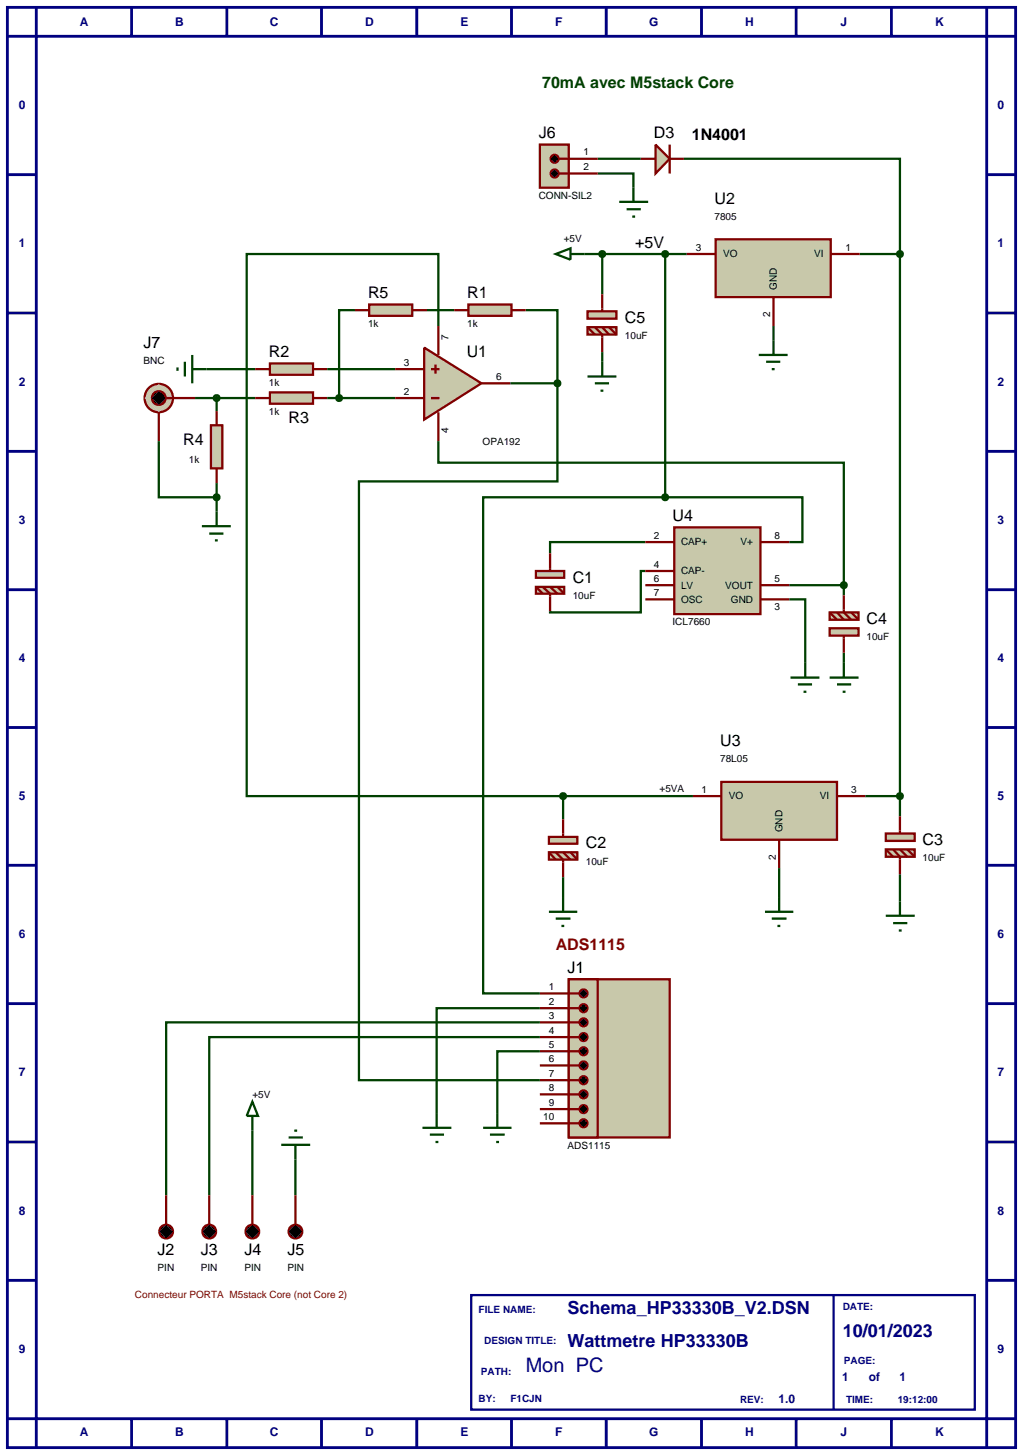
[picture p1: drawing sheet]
<svg xmlns="http://www.w3.org/2000/svg" width="180mm" height="257mm" viewBox="0 0 180 257" stroke-linecap="round" stroke-linejoin="round" font-family="sans-serif">
<g fill="none" stroke="#000080" stroke-width=".5">
<path d="M1.3 1.3h177.8v254h-177.8zM6.4 6.4h167.6v243.8h-167.6zM6.4 1.3v5.1h-5.1M23.2 1.3v5.1M40 1.3v5.1M56.7 1.3v5.1M73.5 1.3v5.1M90.2 1.3v5.1M106.9 1.3v5.1M123.7 1.3v5.1M140.4 1.3v5.1M157.2 1.3v5.1"/>
<path d="M174 1.3v5.1h5.1M1.3 30.8h5.1M174 30.8h5.1M1.3 55.2h5.1M174 55.2h5.1M1.3 79.6h5.1M174 79.6h5.1M1.3 104h5.1M174 104h5.1M1.3 128.3h5.1M174 128.3h5.1M1.3 152.6h5.1"/>
<path d="M174 152.6h5.1M1.3 177h5.1M174 177h5.1M1.3 201.4h5.1M174 201.4h5.1M1.3 225.8h5.1M174 225.8h5.1M1.3 250.2h5.1v5.1M23.2 250.2v5.1M40 250.2v5.1M56.7 250.2v5.1M73.5 250.2v5.1"/>
<path d="M90.2 250.2v5.1M106.9 250.2v5.1M123.7 250.2v5.1M140.4 250.2v5.1M157.2 250.2v5.1M179.1 250.2h-5.1v5.1"/>
</g>
<path d="M83.1 228.4h88.8v20.2h-88.8z" fill="#fff" stroke="#000080" stroke-width=".4"/>
<path d="M147 228.4v20.2" fill="none" stroke="#000080" stroke-width=".4"/>
<g fill="none" stroke="#004000" stroke-width=".4">
<path d="M105.4 30.6h6.3v2.5M105.4 28h7.6M120.6 28h38.1v16.8M62.6 54.7h-2.8v15.5M75.3 54.7h4.8M77.3 57.5v-12.7h-33.8v95.6h55.8M92.7 54.7h5.6v12.9M103.1 44.8h18M106.2 44.8v7.1M117.3 44.8v42.9M136.4 57.5v2.5M151.6 44.8h7.1"/>
<path d="M158.7 44.8v99.2M28 77.8v9.9h10.2M34.4 70.2h10.6M36.4 65.1h8.6M38.2 70.2v2.3M57.7 65.1h12M57.7 70.2h12M77.3 77.8v3.8h71.5v21.6M90 67.6h8.3M98.3 67.6v17.3h-35v105.6h31.9M106.2 62.1v1.7M35.6 92.8h5.1"/>
<path d="M36.9 94.1h2.5M37.9 95.3h.5M38.2 85.2v7.6M113.8 95.6h-16.8v2M117.3 87.7h24.2v7.9h-2.3M117.3 87.7h-32.1v87.5h10M113.8 100.7h-.8v7.3h-16v-.2M139.2 105.7h2.8v11.2M139.2 103.2h9.6M148.8 103.2v1.8M148.8 115.1v1.8M99.3 140.4v4.1"/>
<path d="M99.3 154.7v6.1M99.3 140.4h22.9M137.4 153.1v7.7M152.6 140.4h6.1M158.7 154.2v4.8M95.2 177.8h-18.2v18.5M96.8 160.8h5M98 162h2.6M99 163.3h.5M134.9 160.8h5M136.1 162h2.6M137.1 163.3h.5"/>
<path d="M44.5 199.4v11.4M95.2 185.4h-7.5v10.9M95.2 180.3h-65.9v30.5M95.2 182.9h-58.3v27.9M52.1 204.5v6.3"/>
</g>
<path d="M115.6 25.5l2.5 2.5-2.5 2.6z" fill="#c8c8aa" stroke="#800000" stroke-width=".4"/>
<path d="M113 28h2.6M118.1 25.5v5.1M118.1 28h2.5" fill="none" stroke="#800000" stroke-width=".4"/>
<path d="M31.3 64.8v.6M32.6 63.8v2.6M33.9 65.1h2.5M33.9 62.6v5M51.9 199.4h.5M49.6 201.9h5.1M50.9 200.6h2.5M52.1 201.9v2.6" fill="none" stroke="#004000" stroke-width=".4"/>
<path d="M118.9 93h15.2v15.3h-15.2z" fill="#c8c8aa" stroke="#800000" stroke-width=".4"/>
<path d="M113.8 95.6h5.1M134.1 95.6h5.1M113.8 100.7h5.1M113.8 105.7h5.1M113.8 103.2h5.1M134.1 105.7h5.1M134.1 103.2h5.1" fill="none" stroke="#800000" stroke-width=".4"/>
<g fill="#c8c8aa" stroke="#800000" stroke-width=".4">
<path d="M146.3 110.8h5.1v1.3h-5.1z"/>
<path d="M146.3 108h5.1v1.3h-5.1z"/>
</g>
<path d="M146.3 108l1.3 1.3M147.6 108l1.2 1.3M148.8 105v3l1.3 1.3M148.8 112.1v3M150.1 108l1.3 1.3" fill="none" stroke="#800000" stroke-width=".4"/>
<path d="M139.4 119.5h5.1M142 116.9v2.6M146.3 119.5h5.1M148.8 116.9v2.6M140.7 120.7h2.5M141.7 122h.5M147.6 120.7h2.5M148.6 122h.5" fill="none" stroke="#004000" stroke-width=".4"/>
<path d="M148.4 102.9l.4-.2-.5 .5zM148.8 102.7l.3 .1 .2 .4zM148.8 103.7l.5-.5-.1 .3zM148.3 103.2l.5 .5-.4-.2z" fill="#004000" stroke="#004000" stroke-width=".4"/>
<path d="M148.3 103.2l.5-.5 .5 .5-.5 .5z" fill="#004000"/>
<g fill="#c8c8aa" stroke="#800000" stroke-width=".4">
<path d="M94.5 100.7h5v1.2h-5z"/>
<path d="M94.5 103.5h5v1.2h-5z"/>
</g>
<path d="M97 97.6v3.1M94.5 103.5l1.2 1.2M95.7 103.5l1.3 1.2v3.1M97 103.5l1.3 1.2M98.3 103.5l1.2 1.2" fill="none" stroke="#800000" stroke-width=".4"/>
<path d="M74.8 61.3l10.1 6.3-10.1 6.4z" fill="#c8c8aa" stroke="#800000" stroke-width=".4"/>
<path d="M77.3 57.5v5.1M69.7 70.2h5.1M69.7 65.1h5.1M76 70.2h1.5M76 65.1h1.5M76.8 64.3v1.6M77.3 72.7v5.1M84.9 67.6h5.1" fill="none" stroke="#800000" stroke-width=".4"/>
<g fill="#c8c8aa" stroke="#800000" stroke-width=".4">
<path d="M96.8 147.6h5v1.2h-5z"/>
<path d="M96.8 150.3h5v1.3h-5z"/>
</g>
<path d="M96.8 150.3l1.2 1.3M98 150.3l1.3 1.3v3.1M99.3 144.5v3.1M99.3 150.3l1.3 1.3M100.6 150.3l1.2 1.3" fill="none" stroke="#800000" stroke-width=".4"/>
<g fill="#c8c8aa" stroke="#800000" stroke-width=".4">
<path d="M103.6 54.9h5.1v1.3h-5.1z"/>
<path d="M103.6 57.7h5.1v1.3h-5.1z"/>
</g>
<path d="M103.6 57.7l1.3 1.3M104.9 57.7l1.3 1.3v3.1M106.2 51.9v3M106.2 57.7l1.2 1.3M107.4 57.7l1.3 1.3" fill="none" stroke="#800000" stroke-width=".4"/>
<path d="M103.6 66.4h5.1M104.9 67.6h2.5M105.9 68.9h.5M106.2 63.8v2.6M158.7 159v2.5M156.2 161.5h5.1M157.5 162.8h2.5M158.5 164.1h.5" fill="none" stroke="#004000" stroke-width=".4"/>
<g fill="#c8c8aa" stroke="#800000" stroke-width=".4">
<path d="M156.2 147h5.1v1.3h-5.1z"/>
<path d="M156.2 149.8h5.1v1.3h-5.1z"/>
</g>
<path d="M156.2 149.8l1.3 1.3M157.5 149.8l1.2 1.3v3.1M158.7 144v3M158.7 149.8l1.3 1.3M160 149.8l1.3 1.3" fill="none" stroke="#800000" stroke-width=".4"/>
<g fill="#c8c8aa" stroke="#800000" stroke-width=".4">
<path d="M100.3 172.7h17.8v27.9h-17.8z"/>
<path d="M100.3 172.7h5.1v27.9h-5.1z"/>
</g>
<g fill="none" stroke="#800000" stroke-width=".4">
<path d="M95.2 175.2h6.9M95.2 177.8h6.9M95.2 180.3h6.9M95.2 182.9h6.9M95.2 185.4h6.9M95.2 187.9h6.9M95.2 190.5h6.9M95.2 193h6.9M95.2 195.6h6.9M95.2 198.1h6.9M29.3 210.8v5.1M36.9 210.8v5.1"/>
<path d="M44.5 210.8v5.1M52.1 210.8v5.1"/>
</g>
<g fill="#000" stroke="#800000" stroke-width=".4">
<path d="M102.4 174.7l.5-.2-.7 .7zM102.9 174.5a.68 .68 0 0 1 .7 .7zM103.6 175.2a.68 .68 0 0 1-.7 .7zM102.2 175.2l.7 .7a.68 .68 0 0 1-.7-.7z"/>
<path d="M102.4 177.3l.5-.2-.7 .7zM102.9 177.1a.68 .68 0 0 1 .7 .7zM102.9 178.5l.7-.7a.68 .68 0 0 1-.7 .7zM102.2 177.8l.7 .7a.68 .68 0 0 1-.7-.7z"/>
<path d="M102.4 179.8l.5-.2-.7 .7zM102.9 179.6a.68 .68 0 0 1 .7 .7zM103.6 180.3a.68 .68 0 0 1-.7 .7zM102.2 180.3l.7 .7a.68 .68 0 0 1-.7-.7z"/>
<path d="M102.4 182.4l.5-.2-.7 .7zM102.9 182.2a.68 .68 0 0 1 .7 .7zM102.9 183.6l.7-.7a.68 .68 0 0 1-.7 .7zM102.2 182.9l.7 .7a.68 .68 0 0 1-.7-.7z"/>
<path d="M102.4 184.9l.5-.2-.7 .7zM102.9 184.7a.68 .68 0 0 1 .7 .7zM102.9 186.1l.7-.7a.68 .68 0 0 1-.7 .7zM102.2 185.4l.7 .7a.68 .68 0 0 1-.7-.7z"/>
<path d="M102.4 187.4l.5-.2-.7 .7zM102.9 187.2a.68 .68 0 0 1 .7 .7zM103.6 187.9a.68 .68 0 0 1-.7 .7zM102.2 187.9l.7 .7a.68 .68 0 0 1-.7-.7z"/>
<path d="M102.4 190l.5-.2-.7 .7zM102.9 189.8a.68 .68 0 0 1 .7 .7zM102.9 191.2l.7-.7a.68 .68 0 0 1-.7 .7zM102.2 190.5l.7 .7a.68 .68 0 0 1-.7-.7z"/>
<path d="M102.4 192.5l.5-.2-.7 .7zM102.9 192.3a.68 .68 0 0 1 .7 .7zM103.6 193a.68 .68 0 0 1-.7 .7zM102.2 193l.7 .7a.68 .68 0 0 1-.7-.7z"/>
<path d="M102.4 195.1l.5-.2-.7 .7zM102.9 194.9a.68 .68 0 0 1 .7 .7zM102.9 196.3l.7-.7a.68 .68 0 0 1-.7 .7zM102.2 195.6l.7 .7a.68 .68 0 0 1-.7-.7z"/>
<path d="M102.4 197.6l.5-.2-.7 .7zM102.9 197.4a.68 .68 0 0 1 .7 .7zM102.9 198.8l.7-.7a.68 .68 0 0 1-.7 .7zM102.2 198.1l.7 .7a.68 .68 0 0 1-.7-.7z"/>
<path d="M28.6 216.2l.7-.2-1.2 1.2 .1-.4zM29.3 216a1.16 1.16 0 0 1 1.2 1.2zM30.5 217.2a1.16 1.16 0 0 1-1.2 1.2zM28.1 217.2l1.2 1.2a1.16 1.16 0 0 1-1.2-1.2z"/>
<path d="M36.2 216.2l.7-.2-1.2 1.2 .1-.4zM36.9 216a1.16 1.16 0 0 1 1.2 1.2zM38.1 217.2a1.16 1.16 0 0 1-1.2 1.2zM35.7 217.2l1.2 1.2a1.16 1.16 0 0 1-1.2-1.2z"/>
<path d="M43.8 216.2l.7-.2-1.2 1.2 .1-.4zM44.5 216a1.16 1.16 0 0 1 1.2 1.2zM45.7 217.2a1.16 1.16 0 0 1-1.2 1.2zM43.3 217.2l1.2 1.2a1.16 1.16 0 0 1-1.2-1.2z"/>
<path d="M51.4 216.2l.7-.2-1.2 1.2 .1-.4zM52.1 216a1.16 1.16 0 0 1 1.2 1.2zM52.1 218.4l1.2-1.2a1.16 1.16 0 0 1-1.2 1.2zM50.9 217.2l1.2 1.2a1.16 1.16 0 0 1-1.2-1.2z"/>
</g>
<g fill="#000">
<path d="M102.2 175.2l.7-.7 .7 .7-.7 .7zM102.2 177.8l.7-.7 .7 .7-.7 .7zM102.9 179.6l.7 .7-.7 .7-.7-.7zM102.9 182.2l.7 .7-.7 .7-.7-.7zM102.2 185.4l.7-.7 .7 .7-.7 .7zM102.2 187.9l.7-.7 .7 .7-.7 .7zM102.2 190.5l.7-.7 .7 .7-.7 .7zM102.9 192.3l.7 .7-.7 .7-.7-.7zM102.9 194.9l.7 .7-.7 .7-.7-.7zM102.2 198.1l.7-.7 .7 .7-.7 .7zM29.3 216l1.2 1.2-1.2 1.2-1.2-1.2zM36.9 216l1.2 1.2-1.2 1.2-1.2-1.2z"/>
<path d="M43.3 217.2l1.2-1.2 1.2 1.2-1.2 1.2zM52.1 216l1.2 1.2-1.2 1.2-1.2-1.2z"/>
</g>
<path d="M44.5 194.3l1 2.5h-2zM44.5 196.8v2.6M74.5 198.9h5.1M77 196.3v2.6M85.2 198.9h5M87.7 196.3v2.6M75.8 200.1h2.5M76.8 201.4h.5M86.4 200.1h2.6M87.5 201.4h.5" fill="none" stroke="#004000" stroke-width=".4"/>
<path d="M95.2 25.5h5.1v7.6h-5.1z" fill="#c8c8aa" stroke="#800000" stroke-width=".4"/>
<path d="M98.5 28h6.9M98.5 30.6h6.9" fill="none" stroke="#800000" stroke-width=".4"/>
<g fill="#000" stroke="#800000" stroke-width=".4">
<path d="M97.3 27.5l.5-.2-.7 .7zM97.8 27.3a.68 .68 0 0 1 .7 .7zM97.8 28.7l.7-.7a.68 .68 0 0 1-.7 .7zM97.1 28l.7 .7a.68 .68 0 0 1-.7-.7z"/>
<path d="M97.3 30.1l.5-.2-.7 .7zM97.8 29.9a.68 .68 0 0 1 .7 .7zM97.8 31.3l.7-.7a.68 .68 0 0 1-.7 .7zM97.1 30.6l.7 .7a.68 .68 0 0 1-.7-.7z"/>
</g>
<path d="M97.8 27.3l.7 .7-.7 .7-.7-.7zM97.8 29.9l.7 .7-.7 .7-.7-.7z" fill="#000"/>
<path d="M109.2 35.6h5.1M110.5 36.9h2.5M111.5 38.2h.5M111.7 33.1v2.5" fill="none" stroke="#004000" stroke-width=".4"/>
<path d="M37.2 75h2v7.6h-2z" fill="#c8c8aa" stroke="#800000" stroke-width=".4"/>
<path d="M38.2 72.5v2.5M38.2 82.6v2.6" fill="none" stroke="#800000" stroke-width=".4"/>
<path d="M47.6 64.1h7.6v2h-7.6z" fill="#c8c8aa" stroke="#800000" stroke-width=".4"/>
<path d="M45 65.1h2.6M55.2 65.1h2.5" fill="none" stroke="#800000" stroke-width=".4"/>
<path d="M47.6 69.2h7.6v2h-7.6z" fill="#c8c8aa" stroke="#800000" stroke-width=".4"/>
<path d="M45 70.2h2.6M55.2 70.2h2.5" fill="none" stroke="#800000" stroke-width=".4"/>
<path d="M82.6 53.7h7.6v2h-7.6z" fill="#c8c8aa" stroke="#800000" stroke-width=".4"/>
<path d="M80.1 54.7h2.5M90.2 54.7h2.5" fill="none" stroke="#800000" stroke-width=".4"/>
<path d="M97.9 67.3l.4-.2-.5 .5zM98.3 67.1l.4 .2 .1 .3zM98.8 67.6l-.2 .4-.3 .1zM97.8 67.6l.5 .5-.3-.1z" fill="#004000" stroke="#004000" stroke-width=".4"/>
<path d="M97.8 67.6l.5-.5 .5 .5-.5 .5z" fill="#004000"/>
<path d="M26.4 68.2l1-.4 .6-.1-2.5 2.5a2.48 2.48 0 0 1 .9-2zM28 67.7a2.48 2.48 0 0 1 2.5 2.5zM28 72.7l2.5-2.5a2.48 2.48 0 0 1-2.5 2.5zM25.5 70.2l2.5 2.5a2.48 2.48 0 0 1-2.5-2.5z" fill="#c8c8aa" stroke="#800000" stroke-width=".4"/>
<path d="M28 67.7l2.5 2.5-2.5 2.5-2.5-2.5z" fill="#c8c8aa"/>
<path d="M27.3 69.2l.7-.2-1.2 1.2 .1-.4zM28 69a1.16 1.16 0 0 1 1.2 1.2zM28 71.4l1.2-1.2a1.16 1.16 0 0 1-1.2 1.2zM26.8 70.2l1.2 1.2a1.16 1.16 0 0 1-1.2-1.2z" fill="#000" stroke="#800000" stroke-width=".4"/>
<path d="M28 69l1.2 1.2-1.2 1.2-1.2-1.2z" fill="#000"/>
<path d="M28 72.7v5.1M29.3 70.2h5.1" fill="none" stroke="#800000" stroke-width=".4"/>
<path d="M37.8 87.4l.4-.2-.5 .5zM38.2 87.2l.3 .1 .2 .4zM38.7 87.7l-.1 .3-.4 .2zM37.7 87.7l.5 .5-.4-.2z" fill="#004000" stroke="#004000" stroke-width=".4"/>
<path d="M37.7 87.7l.5-.5 .5 .5-.5 .5z" fill="#004000"/>
<path d="M37.8 69.9l.4-.2-.5 .5zM38.2 69.7l.3 .1 .2 .4zM38.2 70.7l.5-.5-.2 .4zM37.7 70.2l.5 .5-.3-.1z" fill="#004000" stroke="#004000" stroke-width=".4"/>
<path d="M37.7 70.2l.5-.5 .5 .5-.5 .5z" fill="#004000"/>
<path d="M126.2 42.2h20.3v10.2h-20.3z" fill="#c8c8aa" stroke="#800000" stroke-width=".4"/>
<path d="M121.1 44.8h5.1M136.4 52.4v5.1M146.5 44.8h5.1" fill="none" stroke="#800000" stroke-width=".4"/>
<path d="M116.9 44.5l.4-.2-.5 .5zM117.3 44.3l.4 .2 .1 .3zM117.8 44.8l-.2 .4-.3 .1zM116.8 44.8l.5 .5-.3-.1z" fill="#004000" stroke="#004000" stroke-width=".4"/>
<path d="M116.8 44.8l.5-.5 .5 .5-.5 .5z" fill="#004000"/>
<path d="M133.8 62.6h5.1M135.1 63.8h2.5M136.1 65.1h.5M136.4 60v2.6" fill="none" stroke="#004000" stroke-width=".4"/>
<path d="M127.2 137.9h20.4v10.2h-20.4z" fill="#c8c8aa" stroke="#800000" stroke-width=".4"/>
<path d="M122.2 140.4h5M137.4 148.1v5M147.6 140.4h5" fill="none" stroke="#800000" stroke-width=".4"/>
<path d="M99 140l.3-.1-.5 .5zM99.3 139.9l.3 .1 .2 .4zM99.3 140.9l.5-.5-.1 .3zM98.8 140.4l.5 .5-.4-.2z" fill="#004000" stroke="#004000" stroke-width=".4"/>
<path d="M98.8 140.4l.5-.5 .5 .5-.5 .5z" fill="#004000"/>
<path d="M65.1 53.7h7.6v2h-7.6z" fill="#c8c8aa" stroke="#800000" stroke-width=".4"/>
<path d="M62.6 54.7h2.5M72.7 54.7h2.6" fill="none" stroke="#800000" stroke-width=".4"/>
<path d="M59.4 69.9l.4-.2-.5 .5zM59.8 69.7l.4 .2 .1 .3zM59.8 70.7l.5-.5-.2 .4zM59.3 70.2l.5 .5-.3-.1z" fill="#004000" stroke="#004000" stroke-width=".4"/>
<path d="M59.3 70.2l.5-.5 .5 .5-.5 .5z" fill="#004000"/>
<path d="M158.4 140l.3-.1-.5 .5zM158.7 139.9l.3 .1 .2 .4zM158.7 140.9l.5-.5-.1 .3zM158.2 140.4l.5 .5-.4-.2z" fill="#004000" stroke="#004000" stroke-width=".4"/>
<path d="M158.7 139.9l.5 .5-.5 .5-.5-.5z" fill="#004000"/>
<path d="M158.3 44.5l.4-.2-.5 .5zM158.7 44.3l.3 .1 .2 .4zM158.7 45.3l.5-.5-.2 .4zM158.2 44.8l.5 .5-.3-.1z" fill="#004000" stroke="#004000" stroke-width=".4"/>
<path d="M158.2 44.8l.5-.5 .5 .5-.5 .5z" fill="#004000"/>
<path d="M98 44.8l2.6-1v2zM100.6 44.8h2.5" fill="none" stroke="#004000" stroke-width=".4"/>
<path d="M105.8 44.5l.4-.2-.5 .5zM106.2 44.3l.3 .1 .2 .4zM106.2 45.3l.5-.5-.2 .4zM105.7 44.8l.5 .5-.3-.1z" fill="#004000" stroke="#004000" stroke-width=".4"/>
<path d="M105.7 44.8l.5-.5 .5 .5-.5 .5z" fill="#004000"/>
<path d="M116.9 87.4l.4-.2-.5 .5zM117.3 87.2l.3 .1 .2 .4zM117.8 87.7l-.1 .3-.4 .2zM116.8 87.7l.5 .5-.4-.2z" fill="#004000" stroke="#004000" stroke-width=".4"/>
<path d="M116.8 87.7l.5-.5 .5 .5-.5 .5z" fill="#004000"/>
<text font-size="3.5" fill="#000080" x="92.7" y="242">Mon PC</text>
<g font-size="3.2" fill="#000080">
<text x="100.1" y="231.8">Schema_HP33330B_V2.DSN</text>
<text x="100.1" y="237.6">Wattmetre HP33330B</text>
<text x="148.6" y="235.9">10/01/2023</text>
</g>
<text font-size="2.8" fill="#004000" x="95.6" y="15.5">70mA avec M5stack Core</text>
<g font-size="2.8">
<text x="95" y="24.4">J6</text>
<text x="115.3" y="24.4">D3</text>
<text x="122" y="24.7">1N4001</text>
<text x="126" y="36">U2</text>
<text x="112" y="43.7">+5V</text>
<text x="64.9" y="52.6">R5</text>
<text x="82.4" y="52.6">R1</text>
<text x="110.2" y="57">C5</text>
<text x="25.3" y="61.4">J7</text>
<text x="47.4" y="63">R2</text>
<text x="82.3" y="63">U1</text>
<text x="50.9" y="74.7">R3</text>
<text x="32.3" y="78.6">R4</text>
<text x="118.6" y="91.9">U4</text>
<text x="101" y="102.8">C1</text>
<text x="152.8" y="110.1">C4</text>
<text x="127" y="131.6">U3</text>
<text x="103.3" y="149.6">C2</text>
<text x="162.7" y="149.1">C3</text>
<text x="100.1" y="171.6">J1</text>
<text x="27.8" y="221.4">J2</text>
<text x="35.4" y="221.4">J3</text>
<text x="43.1" y="221.4">J4</text>
<text x="50.7" y="221.4">J5</text>
</g>
<text font-size="2.8" fill="#800000" x="98" y="167.5">ADS1115</text>
<g font-size="2.1" fill="#000080">
<text x="14.1" y="4.5">A</text>
<text x="30.9" y="4.5">B</text>
<text x="47.6" y="4.5">C</text>
<text x="64.4" y="4.5">D</text>
<text x="81.2" y="4.5">E</text>
<text x="97.9" y="4.5">F</text>
<text x="114.5" y="4.5">G</text>
<text x="131.4" y="4.5">H</text>
<text x="148.2" y="4.5">J</text>
<text x="164.9" y="4.5">K</text>
<text x="3.3" y="19.2">0</text>
<text x="175.9" y="19.2">0</text>
<text x="3.3" y="43.6">1</text>
<text x="175.9" y="43.6">1</text>
<text x="3.3" y="68">2</text>
<text x="175.9" y="68">2</text>
<text x="3.3" y="92.4">3</text>
<text x="175.9" y="92.4">3</text>
<text x="3.3" y="116.8">4</text>
<text x="175.9" y="116.8">4</text>
<text x="3.3" y="141">5</text>
<text x="175.9" y="141">5</text>
<text x="3.3" y="165.4">6</text>
<text x="175.9" y="165.4">6</text>
<text x="3.3" y="189.8">7</text>
<text x="175.9" y="189.8">7</text>
<text x="3.3" y="214.2">8</text>
<text x="175.9" y="214.2">8</text>
<text x="3.3" y="238.6">9</text>
<text x="175.9" y="238.6">9</text>
<text x="148.5" y="243.5">1</text>
<text x="153.2" y="243.5">of</text>
<text x="158.6" y="243.5">1</text>
<text x="137.3" y="247.5">1.0</text>
<text x="14.1" y="253.3">A</text>
<text x="30.9" y="253.3">B</text>
<text x="47.6" y="253.3">C</text>
<text x="64.4" y="253.3">D</text>
<text x="81.2" y="253.3">E</text>
<text x="97.9" y="253.3">F</text>
<text x="114.5" y="253.3">G</text>
<text x="131.4" y="253.3">H</text>
<text x="148.2" y="253.3">J</text>
<text x="164.9" y="253.3">K</text>
</g>
<g font-size="1.8">
<text x="102.9" y="27.4">1</text>
<text x="102.9" y="30">2</text>
<text x="95" y="35.1">CONN-SIL2</text>
<text x="126" y="38.8">7805</text>
<text x="99.4" y="42.6">+5V</text>
<text x="122.7" y="44.2">3</text>
<text x="127.5" y="45.4">VO</text>
<text x="143.6" y="45.4">VI</text>
<text x="149.1" y="44.2">1</text>
<text x="137" y="51.1" transform="rotate(-90 137 51.1)">GND</text>
<text x="64.9" y="57.7">1k</text>
<text x="79.1" y="60" transform="rotate(-90 79.1 60)">7</text>
<text x="82.4" y="57.7">1k</text>
<text x="110.2" y="59.8">10uF</text>
<text x="135.8" y="55.9" transform="rotate(-90 135.8 55.9)">2</text>
<text x="25.3" y="64.2">BNC</text>
<text x="71.2" y="64.5">3</text>
<text x="47.4" y="68.1">1k</text>
<text x="71.2" y="69.6">2</text>
<text x="87.5" y="67">6</text>
<text x="47.4" y="73.2">1k</text>
<text x="79.1" y="76.3" transform="rotate(-90 79.1 76.3)">4</text>
<text x="33.3" y="81.7">1k</text>
<text x="85.1" y="78.5">OPA192</text>
<text x="115.3" y="95">2</text>
<text x="136.6" y="95">8</text>
<text x="115.3" y="100.1">4</text>
<text x="120.1" y="96.2">CAP+</text>
<text x="120.1" y="101.3">CAP-</text>
<text x="130.6" y="96.2">V+</text>
<text x="101" y="105.6">10uF</text>
<text x="115.3" y="102.6">6</text>
<text x="115.3" y="105.1">7</text>
<text x="120.1" y="103.8">LV</text>
<text x="120.1" y="106.3">OSC</text>
<text x="127.9" y="103.8">VOUT</text>
<text x="128.9" y="106.3">GND</text>
<text x="136.6" y="107.5">3</text>
<text x="136.6" y="102.6">5</text>
<text x="118.6" y="110.3">ICL7660</text>
<text x="152.8" y="112.9">10uF</text>
<text x="127" y="134.4">78L05</text>
<text x="116.3" y="139.6">+5VA</text>
<text x="123.7" y="139.8">1</text>
<text x="128.5" y="141">VO</text>
<text x="144.6" y="141">VI</text>
<text x="150.1" y="139.8">3</text>
<text x="138" y="146.8" transform="rotate(-90 138 146.8)">GND</text>
<text x="103.3" y="152.5">10uF</text>
<text x="136.8" y="151.6" transform="rotate(-90 136.8 151.6)">2</text>
<text x="162.7" y="151.9">10uF</text>
<text x="96.8" y="174.6">1</text>
<text x="96.8" y="177.2">2</text>
<text x="96.8" y="179.7">3</text>
<text x="96.8" y="182.3">4</text>
<text x="96.8" y="184.8">5</text>
<text x="96.8" y="187.3">6</text>
<text x="96.8" y="189.9">7</text>
<text x="44.5" y="193.6">+5V</text>
<text x="95.8" y="197.5">10</text>
<text x="96.8" y="192.4">8</text>
<text x="96.8" y="195">9</text>
<text x="100.1" y="202.6">ADS1115</text>
<text x="27.8" y="224.2">PIN</text>
<text x="35.4" y="224.2">PIN</text>
<text x="43.1" y="224.2">PIN</text>
<text x="50.7" y="224.2">PIN</text>
</g>
<text font-size="1.8" fill="#800000" x="23.8" y="228.9">Connecteur PORTA M5stack Core (not Core 2)</text>
<g font-size="1.8" fill="#000080">
<text x="84.4" y="231.6">FILE NAME:</text>
<text x="148.6" y="231.1">DATE:</text>
<text x="85.4" y="237.1">DESIGN TITLE:</text>
<text x="84.8" y="242.5">PATH:</text>
<text x="148.8" y="240.5">PAGE:</text>
<text x="84.4" y="247.3">BY:</text>
<text x="90" y="247.3">F1CJN</text>
<text x="130.5" y="247.5">REV:</text>
<text x="149.2" y="247.5">TIME:</text>
<text x="158.3" y="247.5">19:12:00</text>
</g>
</svg>
